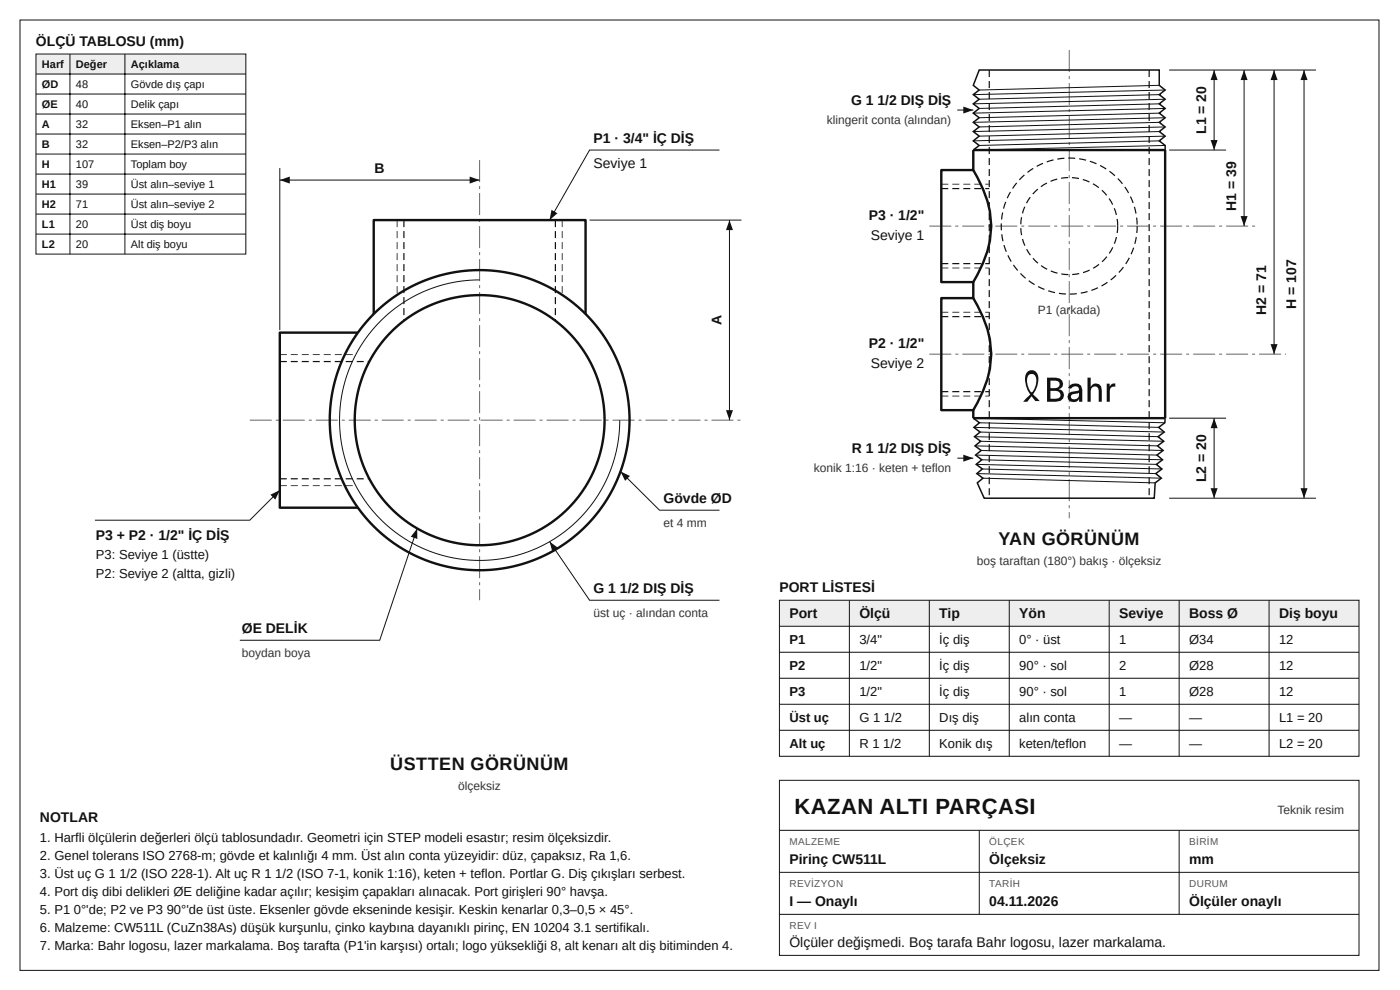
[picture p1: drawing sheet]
<svg xmlns="http://www.w3.org/2000/svg" width="420mm" height="297mm" viewBox="0 0 420 297" stroke-linecap="round" stroke-linejoin="round" font-family="sans-serif">
<path d="M6 6h407.9v285.1h-407.9z" fill="none" stroke="#111" stroke-width=".3"/>
<g fill="#555">
<path d="M75 125.9h6.6v.3h-6.6zM82.8 125.9h.9v.3h-.9zM84.9 125.9h6.6v.3h-6.6zM92.7 125.9h.9v.3h-.9zM94.8 125.9h6.6v.3h-6.6zM102.6 125.9h.9v.3h-.9zM104.7 125.9h6.6v.3h-6.6zM112.5 125.9h.9v.3h-.9zM114.6 125.9h6.6v.3h-6.6zM122.4 125.9h.9v.3h-.9zM124.5 125.9h6.6v.3h-6.6zM132.3 125.9h.9v.3h-.9zM134.4 125.9h6.6v.3h-6.6zM142.2 125.9h.9v.3h-.9zM144.3 125.9h6.6v.3h-6.6zM152.1 125.9h.9v.3h-.9zM154.2 125.9h6.6v.3h-6.6zM162 125.9h.9v.3h-.9zM164.1 125.9h6.6v.3h-6.6zM171.9 125.9h.9v.3h-.9zM174 125.9h6.6v.3h-6.6zM181.8 125.9h.9v.3h-.9zM183.9 125.9h6.6v.3h-6.6zM191.7 125.9h.9v.3h-.9zM193.8 125.9h6.5v.3h-6.5zM201.5 125.9h.9v.3h-.9zM203.6 125.9h6.6v.3h-6.6zM211.4 125.9h.9v.3h-.9zM213.5 125.9h6.6v.3h-6.6zM221.3 125.9h.9v.3h-.9z"/>
<path d="M143.8 48h.3v6.6h-.3zM143.8 55.8h.3v.9h-.3zM143.8 57.9h.3v6.6h-.3zM143.8 65.7h.3v.9h-.3zM143.8 67.8h.3v6.6h-.3zM143.8 75.6h.3v.9h-.3zM143.8 77.7h.3v6.6h-.3zM143.8 85.5h.3v.9h-.3zM143.8 87.6h.3v6.6h-.3zM143.8 95.4h.3v.9h-.3zM143.8 97.5h.3v6.6h-.3zM143.8 105.3h.3v.9h-.3zM143.8 107.4h.3v6.6h-.3zM143.8 115.2h.3v.9h-.3zM143.8 117.4h.3v6.6h-.3zM143.8 125.2h.3v.9h-.3zM143.8 127.3h.3v6.6h-.3zM143.8 135.1h.3v.9h-.3zM143.8 137.2h.3v6.6h-.3zM143.8 145h.3v.9h-.3zM143.8 147.1h.3v6.6h-.3zM143.8 154.9h.3v.9h-.3zM143.8 157h.3v6.6h-.3zM143.8 164.8h.3v.9h-.3zM143.8 166.9h.3v6.6h-.3zM143.8 174.7h.3v.9h-.3zM143.8 176.8h.3v3.3h-.3z"/>
</g>
<g fill="none" stroke="#111" stroke-width=".72" stroke-linecap="butt">
<path d="M112.2 94.2v-28.2h63.6v28.2"/>
<circle cx="143.9" cy="126.1" r="45"/>
<circle cx="144" cy="126.1" r="37.5"/>
</g>
<path d="M144 84l-6.2 .4-6 1.4-5.8 2.2-5.4 3.1-4.9 3.8-4.2 4.5-3.6 5-2.8 5.6-1.9 5.8-1.1 6.1-.1 6.2 .7 6.2 1.7 5.9 2.5 5.7 3.3 5.2 4 4.7 4.7 4.1 5.2 3.3 5.7 2.5 6 1.6 6.1 .8 6.2-.2 6.1-1 5.9-2 5.5-2.8 5-3.5 4.5-4.3 3.8-4.9 3.1-5.4 2.2-5.7 1.4-6.1 .4-6.1" fill="none" stroke="#111" stroke-width=".3"/>
<g fill="#111">
<path d="M121 66h.4v2.1h-.4zM121 69.3h.4v2.1h-.4zM121 72.6h.4v2.1h-.4zM121 75.9h.4v2.1h-.4zM121 79.2h.4v2.1h-.4zM121 82.5h.4v2.1h-.4zM121 85.8h.4v2.1h-.4zM121 89.1h.4v2.1h-.4zM121 92.4h.4v2.1h-.4zM121 95.7h.4v.5h-.4zM166.5 66h.4v2.1h-.4zM166.5 69.3h.4v2.1h-.4zM166.5 72.6h.4v2.1h-.4zM166.5 75.9h.4v2.1h-.4zM166.5 79.2h.4v2.1h-.4zM166.5 82.5h.4v2.1h-.4zM166.5 85.8h.4v2.1h-.4zM166.5 89.1h.4v2.1h-.4zM166.5 92.4h.4v2.1h-.4zM166.5 95.7h.4v.5h-.4z"/>
<path d="M119.1 66h.2v2.1h-.2zM119.1 69.3h.2v2.1h-.2zM119.1 72.6h.2v2.1h-.2zM119.1 75.9h.2v2.1h-.2zM119.1 79.2h.2v2.1h-.2zM119.1 82.5h.2v2.1h-.2zM119.1 85.8h.2v2.1h-.2zM168.6 66h.3v2.1h-.3zM168.6 69.3h.3v2.1h-.3zM168.6 72.6h.3v2.1h-.3zM168.6 75.9h.3v2.1h-.3zM168.6 79.2h.3v2.1h-.3zM168.6 82.5h.3v2.1h-.3zM168.6 85.8h.3v2.1h-.3z"/>
</g>
<path d="M107.4 99.8h-23.4v52.5h23.4" fill="none" stroke="#111" stroke-width=".72" stroke-linecap="butt"/>
<g fill="#111">
<path d="M84 108.3h2.1v.3h-2.1zM87.3 108.3h2.1v.3h-2.1zM90.6 108.3h2.1v.3h-2.1zM93.9 108.3h2.1v.3h-2.1zM97.2 108.3h2.1v.3h-2.1zM100.5 108.3h2.1v.3h-2.1zM103.8 108.3h2.1v.3h-2.1zM107.1 108.3h2.1v.3h-2.1zM110.4 108.3h.5v.3h-.5zM84 143.5h2.1v.3h-2.1zM87.3 143.5h2.1v.3h-2.1zM90.6 143.5h2.1v.3h-2.1zM93.9 143.5h2.1v.3h-2.1zM97.2 143.5h2.1v.3h-2.1zM100.5 143.5h2.1v.3h-2.1zM103.8 143.5h2.1v.3h-2.1zM107.1 143.5h2.1v.3h-2.1zM110.4 143.5h.5v.3h-.5z"/>
<path d="M84 106.3h2.1v.2h-2.1zM87.3 106.3h2.1v.2h-2.1zM90.6 106.3h2.1v.2h-2.1zM93.9 106.3h2.1v.2h-2.1zM97.2 106.3h2.1v.2h-2.1zM100.5 106.3h2.1v.2h-2.1zM103.8 106.3h2.1v.2h-2.1zM84 145.6h2.1v.2h-2.1zM87.3 145.6h2.1v.2h-2.1zM90.6 145.6h2.1v.2h-2.1zM93.9 145.6h2.1v.2h-2.1zM97.2 145.6h2.1v.2h-2.1zM100.5 145.6h2.1v.2h-2.1zM103.8 145.6h2.1v.2h-2.1z"/>
</g>
<path d="M186.3 141.5l11.6 11.6h18" fill="none" stroke="#111" stroke-width=".3"/>
<path d="M186.3 141.5l2.8 1.3-1.5 1.5z" fill="#111"/>
<path d="M165 162.5l12 17.6h38.9" fill="none" stroke="#111" stroke-width=".3"/>
<path d="M165 162.5l2.5 1.9-1.7 1.2z" fill="#111"/>
<path d="M125.2 158.6l-11.2 33.5h-42" fill="none" stroke="#111" stroke-width=".3"/>
<path d="M125.2 158.6l.1 3.1-2-.6z" fill="#111"/>
<path d="M177 66h45.5M218.9 66v60.1" fill="none" stroke="#111" stroke-width=".3"/>
<g fill="#111">
<path d="M218.9 66l1.1 3h-2.1z"/>
<path d="M217.9 123.1h2.1l-1.1 3z"/>
</g>
<path d="M84 50.4v48.6M84 54h60" fill="none" stroke="#111" stroke-width=".3"/>
<g fill="#111">
<path d="M84 54l3-1v2.1z"/>
<path d="M141 53l3 1-3 1.1z"/>
</g>
<path d="M215.9 45h-38.9l-12 21" fill="none" stroke="#111" stroke-width=".3"/>
<path d="M165.5 62.9l1.9 1-2.4 2.1z" fill="#111"/>
<path d="M84 147.1l-9 9h-46.5" fill="none" stroke="#111" stroke-width=".3"/>
<path d="M81.1 148.4l2.9-1.3-1.4 2.8z" fill="#111"/>
<path d="M10.8 16.2h63v6h-63z" fill="#eee"/>
<path d="M10.8 16.2h63v60h-63zM21 16.2v60M37.5 16.2v60M10.8 22.2h63M10.8 28.2h63M10.8 34.2h63M10.8 40.2h63M10.8 46.2h63M10.8 52.2h63M10.8 58.2h63M10.8 64.2h63M10.8 70.2h63" fill="none" stroke="#111" stroke-width=".3"/>
<g fill="#555">
<path d="M320.8 15h.3v6.6h-.3zM320.8 22.8h.3v.9h-.3zM320.8 24.9h.3v6.6h-.3zM320.8 32.7h.3v.9h-.3zM320.8 34.8h.3v6.6h-.3zM320.8 42.6h.3v.9h-.3zM320.8 44.7h.3v6.6h-.3zM320.8 52.5h.3v.9h-.3zM320.8 54.6h.3v6.6h-.3zM320.8 62.4h.3v.9h-.3zM320.8 64.5h.3v6.6h-.3zM320.8 72.3h.3v.9h-.3zM320.8 74.4h.3v6.6h-.3zM320.8 82.2h.3v.9h-.3zM320.8 84.3h.3v6.6h-.3zM320.8 92.1h.3v.9h-.3zM320.8 94.2h.3v6.6h-.3zM320.8 102h.3v.9h-.3zM320.8 104.1h.3v6.6h-.3zM320.8 111.9h.3v.9h-.3zM320.8 114h.3v6.7h-.3zM320.8 121.9h.3v.9h-.3zM320.8 124h.3v6.6h-.3zM320.8 131.8h.3v.9h-.3zM320.8 133.9h.3v6.6h-.3zM320.8 141.7h.3v.9h-.3zM320.8 143.8h.3v6.6h-.3zM320.8 151.6h.3v.9h-.3zM320.8 153.7h.3v1.8h-.3z"/>
<path d="M278.9 67.7h6.6v.3h-6.6zM286.7 67.7h.9v.3h-.9zM288.8 67.7h6.6v.3h-6.6zM296.6 67.7h.9v.3h-.9zM298.7 67.7h6.6v.3h-6.6zM306.5 67.7h.9v.3h-.9zM308.6 67.7h6.6v.3h-6.6zM316.4 67.7h.9v.3h-.9zM318.5 67.7h6.6v.3h-6.6zM326.3 67.7h.9v.3h-.9zM328.4 67.7h6.6v.3h-6.6zM336.2 67.7h.9v.3h-.9zM338.3 67.7h6.6v.3h-6.6zM346.1 67.7h.9v.3h-.9zM348.2 67.7h6.6v.3h-6.6zM356 67.7h.9v.3h-.9zM358.1 67.7h6.6v.3h-6.6zM365.9 67.7h.9v.3h-.9zM368 67.7h6.6v.3h-6.6zM375.8 67.7h.9v.3h-.9z"/>
<path d="M278.9 106.1h6.6v.3h-6.6zM286.7 106.1h.9v.3h-.9zM288.8 106.1h6.6v.3h-6.6zM296.6 106.1h.9v.3h-.9zM298.7 106.1h6.6v.3h-6.6zM306.5 106.1h.9v.3h-.9zM308.6 106.1h6.6v.3h-6.6zM316.4 106.1h.9v.3h-.9zM318.5 106.1h6.6v.3h-6.6zM326.3 106.1h.9v.3h-.9zM328.4 106.1h6.6v.3h-6.6zM336.2 106.1h.9v.3h-.9zM338.3 106.1h6.6v.3h-6.6zM346.1 106.1h.9v.3h-.9zM348.2 106.1h6.6v.3h-6.6zM356 106.1h.9v.3h-.9zM358.1 106.1h6.6v.3h-6.6zM365.9 106.1h.9v.3h-.9zM368 106.1h6.6v.3h-6.6zM375.8 106.1h.9v.3h-.9zM377.9 106.1h6.6v.3h-6.6zM385.7 106.1h.3v.3h-.3z"/>
</g>
<path d="M282.5 51h9.6v-6h57.6v80.5h-57.6v-2.4h-9.6v-33.7h9.6v-4.8h-9.6zM292.1 51a35.5 35.5 0 0 1 5.4 16.8 35.5 35.5 0 0 1-5.4 16.8M292.1 89.4a35.5 35.5 0 0 1 5.4 16.8 35.5 35.5 0 0 1-5.4 16.9" fill="none" stroke="#111" stroke-width=".72" stroke-linecap="butt"/>
<path d="M292.1 45l1.8-1.4-1.8-1.3 1.8-1.5-1.8-1.3 1.8-1.4-1.8-1.4 1.8-1.4-1.8-1.4 1.8-1.4-1.8-1.3 1.8-1.4-1.8-1.4 1.8-1.4-1.8-1.4 1.8-4.6h54v4.6l1.8 1.4-1.8 1.4 1.8 1.4-1.8 1.4 1.8 1.3-1.8 1.4 1.8 1.4-1.8 1.4 1.8 1.4-1.8 1.4 1.8 1.3-1.8 1.5 1.8 1.3v1.4M292.1 125.5l1.9 1.3-1.7 1.4 1.9 1.4-1.7 1.4 1.8 1.4-1.7 1.4 1.9 1.3-1.7 1.4 1.9 1.4-1.7 1.4 1.9 1.4-1.7 1.4 1.8 1.4-1.7 1.4 2.1 4.6h51l.3-4.6 1.9-1.4-1.7-1.4 1.9-1.4-1.7-1.4 1.8-1.4-1.6-1.4 1.8-1.4-1.7-1.3 1.9-1.4-1.7-1.4 1.8-1.4-1.6-1.4 1.8-1.4 .1-1.3" fill="none" stroke="#111" stroke-width=".45"/>
<g fill="none" stroke="#111" stroke-width=".3">
<path d="M347.9 39.5l-54 1.3M347.9 36.7l-54 1.4M347.9 33.9l-54 1.4M347.9 31.2l-54 1.3M347.9 28.4l-54 1.4M347.9 25.6l-54 1.4M349.7 38.1l-57.6 1.4M349.7 35.3l-57.6 1.4M349.7 32.5l-57.6 1.4M349.7 29.8l-57.6 1.4M349.7 27l-57.6 1.4M347.9 42.3l-54 1.3"/>
<path d="M349.7 43.6l-57.6 1.4M349.7 40.8l-57.6 1.5M292.1 125.5l57.5 1.3M292.3 128.2l57.1 1.4M292.5 131l56.8 1.4M292.6 133.8l56.5 1.3M292.8 136.5l56.1 1.4M293 139.3l55.8 1.4M294 126.8l53.8 1.4M294.2 129.6l53.4 1.4M294.3 132.4l53.1 1.4M294.5 135.1l52.8 1.4"/>
<path d="M294.7 137.9l52.4 1.4M293.2 142.1l55.4 1.4M294.9 140.7l52 1.4M295 143.5l51.7 1.4"/>
</g>
<g fill="#111">
<path d="M296.7 21h.4v2.1h-.4zM296.7 24.3h.4v2.1h-.4zM296.7 27.6h.4v2.1h-.4zM296.7 30.9h.4v2.1h-.4zM296.7 34.2h.4v2.1h-.4zM296.7 37.5h.4v2.1h-.4zM296.7 40.8h.4v2.1h-.4zM296.7 44.1h.4v2.1h-.4zM296.7 47.4h.4v2.1h-.4zM296.7 50.7h.4v2.1h-.4zM296.7 54h.4v2.1h-.4zM296.7 57.3h.4v2.1h-.4zM296.7 60.6h.4v2.1h-.4zM296.7 63.9h.4v2.1h-.4zM296.7 67.2h.4v2.1h-.4zM296.7 70.5h.4v2.1h-.4zM296.7 73.8h.4v2.1h-.4zM296.7 77.1h.4v2.1h-.4zM296.7 80.4h.4v2.1h-.4zM296.7 83.7h.4v2.1h-.4zM296.7 87h.4v2.1h-.4zM296.7 90.3h.4v2.1h-.4zM296.7 93.6h.4v2.1h-.4zM296.7 96.9h.4v2.1h-.4zM296.7 100.2h.4v2.1h-.4zM296.7 103.5h.4v2.1h-.4zM296.7 106.8h.4v2.1h-.4zM296.7 110.1h.4v2.1h-.4zM296.7 113.4h.4v2.1h-.4zM296.7 116.8h.4v2.1h-.4zM296.7 120.1h.4v2.1h-.4zM296.7 123.4h.4v2.1h-.4zM296.7 126.7h.4v2.1h-.4zM296.7 130h.4v2.1h-.4zM296.7 133.3h.4v2.1h-.4zM296.7 136.6h.4v2.1h-.4zM296.7 139.9h.4v2.1h-.4zM296.7 143.2h.4v2.1h-.4zM296.7 146.5h.4v2.1h-.4zM344.7 21h.4v2.1h-.4zM344.7 24.3h.4v2.1h-.4zM344.7 27.6h.4v2.1h-.4zM344.7 30.9h.4v2.1h-.4zM344.7 34.2h.4v2.1h-.4zM344.7 37.5h.4v2.1h-.4zM344.7 40.8h.4v2.1h-.4zM344.7 44.1h.4v2.1h-.4zM344.7 47.4h.4v2.1h-.4zM344.7 50.7h.4v2.1h-.4zM344.7 54h.4v2.1h-.4zM344.7 57.3h.4v2.1h-.4zM344.7 60.6h.4v2.1h-.4zM344.7 63.9h.4v2.1h-.4zM344.7 67.2h.4v2.1h-.4zM344.7 70.5h.4v2.1h-.4zM344.7 73.8h.4v2.1h-.4zM344.7 77.1h.4v2.1h-.4zM344.7 80.4h.4v2.1h-.4zM344.7 83.7h.4v2.1h-.4zM344.7 87h.4v2.1h-.4zM344.7 90.3h.4v2.1h-.4zM344.7 93.6h.4v2.1h-.4zM344.7 96.9h.4v2.1h-.4zM344.7 100.2h.4v2.1h-.4zM344.7 103.5h.4v2.1h-.4zM344.7 106.8h.4v2.1h-.4zM344.7 110.1h.4v2.1h-.4zM344.7 113.4h.4v2.1h-.4zM344.7 116.8h.4v2.1h-.4zM344.7 120.1h.4v2.1h-.4zM344.7 123.4h.4v2.1h-.4zM344.7 126.7h.4v2.1h-.4zM344.7 130h.4v2.1h-.4zM344.7 133.3h.4v2.1h-.4zM344.7 136.6h.4v2.1h-.4zM344.7 139.9h.4v2.1h-.4zM344.7 143.2h.4v2.1h-.4zM344.7 146.5h.4v2.1h-.4z"/>
<path d="M282.5 56.4h2.1v.4h-2.1zM285.8 56.4h2.1v.4h-2.1zM289.1 56.4h2.1v.4h-2.1zM292.4 56.4h2.1v.4h-2.1zM295.7 56.4h1.2v.4h-1.2zM282.5 78.9h2.1v.4h-2.1zM285.8 78.9h2.1v.4h-2.1zM289.1 78.9h2.1v.4h-2.1zM292.4 78.9h2.1v.4h-2.1zM295.7 78.9h1.2v.4h-1.2zM282.5 94.8h2.1v.4h-2.1zM285.8 94.8h2.1v.4h-2.1zM289.1 94.8h2.1v.4h-2.1zM292.4 94.8h2.1v.4h-2.1zM295.7 94.8h1.2v.4h-1.2zM282.5 117.3h2.1v.4h-2.1zM285.8 117.3h2.1v.4h-2.1zM289.1 117.3h2.1v.4h-2.1zM292.4 117.3h2.1v.4h-2.1zM295.7 117.3h1.2v.4h-1.2z"/>
<path d="M282.5 55.1h2.1v.3h-2.1zM285.8 55.1h2.1v.3h-2.1zM289.1 55.1h2.1v.3h-2.1zM292.4 55.1h2.1v.3h-2.1zM295.7 55.1h1.2v.3h-1.2zM282.5 80.3h2.1v.2h-2.1zM285.8 80.3h2.1v.2h-2.1zM289.1 80.3h2.1v.2h-2.1zM292.4 80.3h2.1v.2h-2.1zM295.7 80.3h1.2v.2h-1.2zM282.5 93.6h2.1v.2h-2.1zM285.8 93.6h2.1v.2h-2.1zM289.1 93.6h2.1v.2h-2.1zM292.4 93.6h2.1v.2h-2.1zM295.7 93.6h1.2v.2h-1.2zM282.5 118.7h2.1v.2h-2.1zM285.8 118.7h2.1v.2h-2.1zM289.1 118.7h2.1v.2h-2.1zM292.4 118.7h2.1v.2h-2.1zM295.7 118.7h1.2v.2h-1.2z"/>
<path d="M340.9 71.1h.3l-.4 2.1-.4-.1zM340.1 74.3l.3 .1-.7 1.9-.4-.1zM338.8 77.3l.3 .1-1.1 1.9-.3-.2zM337 80l.3 .3-1.3 1.6-.3-.3zM333.3 83.8l1.6-1.3 .2 .2-1.6 1.4zM330.5 85.6l1.8-1.1 .2 .3-1.8 1.1zM327.5 86.9l2-.7 .1 .3-2 .8zM324.4 87.8l2-.5 .1 .4-2.1 .4zM321.1 88.1l2.1-.2v.4l-2.1 .1zM317.9 87.8l2 .2v.4l-2.1-.2zM314.7 87.1l2 .5-.1 .4-2-.6zM311.7 85.8l1.8 .9-.1 .3-1.9-.9zM308.9 84.1l1.7 1.1-.2 .3-1.7-1.1zM306.1 82.2l.3-.3 1.5 1.4-.2 .3zM304 79.6l.3-.2 1.3 1.6-.3 .3zM302.4 76.7l.3-.2 1 1.9-.3 .2zM301.2 73.6l.3-.1 .7 2-.3 .1zM300.5 70.3h.4l.3 2-.3 .1zM300.4 67h.3v2.1h-.3zM300.8 63.7l.3 .1-.3 2.1-.4-.1zM301.7 60.5l.3 .1-.6 2-.4-.1zM303.1 57.5l.3 .2-.9 1.8-.3-.1zM305 54.8l.3 .2-1.2 1.7-.3-.2zM306.4 53.2l.9-.8 .3 .2-1.5 1.5-.3-.3zM308.3 51.6l1.7-1.2 .2 .3-1.7 1.2zM311.1 49.8l1.9-1 .1 .4-1.9 .9zM314.1 48.4l2.1-.6v.3l-2 .6zM317.3 47.6l2.2-.3v.4l-2.1 .2zM320.6 47.2l2.1 .1v.4l-2-.1zM323.9 47.5l2.1 .4-.1 .3-2-.4zM327.2 48.2l2 .8-.2 .3-1.9-.7zM330.3 49.5l1.8 1.1-.2 .3-1.8-1.1zM333.1 51.2l1.7 1.4-.3 .3-1.6-1.4zM335.4 53.7l.2-.3 1.4 1.6-.2 .3zM337.5 56.2l.3-.2 1.1 1.8-.3 .2zM339.1 59l.4-.1 .8 1.9-.4 .2zM340.3 62.1l.4-.1 .4 2-.3 .1zM341 65.3h.3l.2 2.1h-.4zM341.1 67.8h.4l-.1 2.1h-.4z"/>
<path d="M334.9 71.1h.4l-.7 2.1-.3-.2zM333.8 74.1l.4 .2-1.1 1.8-.3-.2zM332.1 76.9l.3 .2-1.5 1.6-.2-.3zM328 80.3l1.7-1.1 .3 .3-1.8 1.1zM325 81.6l2-.7 .1 .3-2 .8zM321.8 82.2l2.1-.3v.4l-2.1 .2zM318.6 82l2 .2v.4l-2.1-.2zM315.4 81.1l2 .7-.1 .3-2-.6zM312.6 79.5l1.8 1.1-.2 .3-1.8-1.1zM309.9 77.6l.3-.2 1.5 1.4-.3 .3zM308 74.9l.3-.2 1.1 1.7-.3 .3zM306.7 71.8l.4-.1 .7 1.9-.4 .2zM306.2 68.5l.4-.1 .2 2.1-.3 .1zM306.4 65.1l.4 .1-.2 2.1h-.4zM307.4 62l.3 .1-.6 2-.4-.1zM309.1 59.1l.3 .2-1.1 1.7-.4-.1zM310.4 57.5l1-.9 .2 .3-1.5 1.4-.3-.2zM312.3 55.9l1.8-1.2 .2 .4-1.8 1.1zM315.2 54.2l2.1-.6 .1 .3-2 .7zM318.4 53.3l2.2-.2v.4l-2.1 .2zM321.8 53.1l2.1 .3-.1 .3-2.1-.2zM325 53.7l2 .7-.1 .4-2-.8zM328.1 55l1.8 1.2-.2 .2-1.7-1.1zM330.8 56.9l1.5 1.6-.3 .2-1.4-1.5zM332.7 59.7l.3-.2 1.1 1.8-.3 .2zM334.3 62.5l.3-.1 .7 2.1h-.4zM335.1 65.7l.4-.1 .1 2.2h-.3zM335.3 67.8h.3l-.1 2.1h-.4z"/>
</g>
<g fill="#111">
<path d="M308.5 111.5a2.02 2.02 0 0 1 2.2-.2 2.02 2.02 0 0 1 1 2.1 7.9 7.9 0 0 1-1.6 4.9l2 2h-1.3l-1.2-1.4-1.2 1.6h-1.3l2.1-2.1a6.5 6.5 0 0 1-1.1-6.5zM308.8 112.5a4.1 4.1 0 0 0 .8 5.2 4.4 4.4 0 0 0 .9-5.2 1.35 1.35 0 0 0-1.7 0z" fill-rule="evenodd"/>
<path d="M314.3 113.3v7.2h2.6l1.4-.2a1.88 1.88 0 0 0 1.1-2 1.88 1.88 0 0 0-1.5-1.6l.6-.3a1.71 1.71 0 0 0-.4-2.8l-1.3-.3zM315.3 117.3l2.3 .1 .6 .5 .1 .7-.1 .5-.5 .4-2.4 .1zM315.3 114.2h1.5l.7 .1 .4 .4a1.17 1.17 0 0 1-1.2 1.7h-1.4zM321.1 115.6l-.5 .8 .9 .2a1.24 1.24 0 0 1 1.3-.7 1.24 1.24 0 0 1 1.1 1l-.2 .3-2.2 .4-.8 .4-.3 1a1.92 1.92 0 0 0 1.5 1.6 1.92 1.92 0 0 0 2-.8v.7h.9v-3.6l-.3-1.2a2.65 2.65 0 0 0-3.4-.1zM321.5 118.6l2.4-.7a1.46 1.46 0 0 1-.6 1.7 1.46 1.46 0 0 1-1.8-.1zM326.4 113.3v7.2h1l.1-4a1.18 1.18 0 0 1 2.1 0l.2 4h.9v-3.4l-.2-1.2a1.75 1.75 0 0 0-1.6-.9 1.75 1.75 0 0 0-1.5 1.1v-2.8zM332.2 115.1v5.4h.9v-3.3a1.2 1.2 0 0 1 1.6-1.2v-1a1.41 1.41 0 0 0-1.6 1v-.9z" fill-rule="evenodd"/>
</g>
<path d="M350.9 21h44.1M364.4 21v24M350.9 45h17.1M350.9 125.5h17.1M350.9 149.5h44.1" fill="none" stroke="#111" stroke-width=".3"/>
<g fill="#111">
<path d="M364.4 21l1.1 3h-2.1z"/>
<path d="M363.4 42h2.1l-1.1 3z"/>
</g>
<path d="M364.4 125.5v24" fill="none" stroke="#111" stroke-width=".3"/>
<g fill="#111">
<path d="M364.4 125.5l1.1 3h-2.1z"/>
<path d="M363.4 146.5h2.1l-1.1 3z"/>
</g>
<path d="M373.4 21v46.8" fill="none" stroke="#111" stroke-width=".3"/>
<g fill="#111">
<path d="M373.4 21l1.1 3h-2.1z"/>
<path d="M372.4 64.8h2.1l-1.1 3z"/>
</g>
<path d="M382.4 21v85.2" fill="none" stroke="#111" stroke-width=".3"/>
<g fill="#111">
<path d="M382.4 21l1.1 3h-2.1z"/>
<path d="M381.4 103.2h2.1l-1.1 3z"/>
</g>
<path d="M391.4 21v128.5" fill="none" stroke="#111" stroke-width=".3"/>
<g fill="#111">
<path d="M391.4 21l1.1 3h-2.1z"/>
<path d="M390.4 146.5h2.1l-1.1 3z"/>
</g>
<path d="M287.3 33h4.8" fill="none" stroke="#111" stroke-width=".3"/>
<path d="M289.1 32l3 1-3 1.1z" fill="#111"/>
<path d="M287.3 137.5h4.8" fill="none" stroke="#111" stroke-width=".3"/>
<path d="M289.1 136.4l3 1.1-3 1z" fill="#111"/>
<path d="M233.9 180.1h174v7.8h-174z" fill="#eee"/>
<g fill="none" stroke="#111" stroke-width=".3">
<path d="M233.9 180.1h174v46.8h-174zM233.9 187.9h174M233.9 195.7h174M254.9 180.1v46.8M278.9 180.1v46.8M302.9 180.1v46.8M332.9 180.1v46.8M353.9 180.1v46.8M380.9 180.1v46.8M233.9 203.5h174M233.9 211.3h174M233.9 219.1h174"/>
<path d="M233.9 234.1h174v52.5h-174zM233.9 249.1h174M293.9 249.1v25.2M353.9 249.1v25.2M233.9 261.7h174M233.9 274.3h174"/>
</g>
<text font-size="6.6" fill="#111" x="238.4" y="244.3">KAZAN ALTI PARÇASI</text>
<g font-size="5.4" fill="#111">
<text x="299.7" y="163.6">YAN GÖRÜNÜM</text>
<text x="117.1" y="231.1">ÜSTTEN GÖRÜNÜM</text>
</g>
<g font-size="4.2" fill="#111">
<text x="10.8" y="13.8">ÖLÇÜ TABLOSU (mm)</text>
<text x="255.5" y="31.5">G 1</text>
<text x="263.4" y="31.5">1/2 DIŞ DİŞ</text>
<text x="362" y="40.2" transform="rotate(-90 362 40.2)">L1 = 20</text>
<text x="178.2" y="42.9">P1 · 3/4&quot; İÇ DİŞ</text>
<text x="112.5" y="51.9">B</text>
<text x="178.2" y="50.4">Seviye 1</text>
<text x="371" y="63.2" transform="rotate(-90 371 63.2)">H1 = 39</text>
<text x="260.7" y="66">P3 · 1/2&quot;</text>
<text x="261.3" y="72">Seviye 1</text>
<text x="380" y="94.4" transform="rotate(-90 380 94.4)">H2 = 71</text>
<text x="389" y="92.6" transform="rotate(-90 389 92.6)">H = 107</text>
<text x="216.5" y="97.6" transform="rotate(-90 216.5 97.6)">A</text>
<text x="260.7" y="104.4">P2 · 1/2&quot;</text>
<text x="261.3" y="110.4">Seviye 2</text>
<text x="255.7" y="136">R 1</text>
<text x="263.4" y="136">1/2 DIŞ DİŞ</text>
<text x="362" y="144.6" transform="rotate(-90 362 144.6)">L2 = 20</text>
<text x="199.1" y="151">Gövde ØD</text>
<text x="28.8" y="162.1">P3 + P2 · 1/2&quot; İÇ DİŞ</text>
<text x="178.2" y="178">G 1</text>
<text x="186.1" y="178">1/2 DIŞ DİŞ</text>
<text x="233.9" y="177.7">PORT LİSTESİ</text>
<text x="236.9" y="185.5">Port</text>
<text x="257.9" y="185.5">Ölçü</text>
<text x="281.9" y="185.5">Tip</text>
<text x="305.9" y="185.5">Yön</text>
<text x="335.9" y="185.5">Seviye</text>
<text x="356.9" y="185.5">Boss Ø</text>
<text x="383.9" y="185.5">Diş boyu</text>
<text x="72.6" y="190">ØE DELİK</text>
<text x="12" y="246.7">NOTLAR</text>
<text x="236.9" y="259.3">Pirinç CW511L</text>
<text x="296.9" y="259.3">Ölçeksiz</text>
<text x="356.9" y="259.3">mm</text>
<text x="236.9" y="271.9">I — Onaylı</text>
<text x="296.9" y="271.9">04.11.2026</text>
<text x="356.9" y="271.9">Ölçüler onaylı</text>
<text x="236.9" y="284.2">Ölçüler değişmedi. Boş tarafa Bahr logosu, lazer markalama.</text>
</g>
<g font-size="3.9" fill="#111">
<text x="28.8" y="167.8">P3: Seviye 1 (üstte)</text>
<text x="28.8" y="173.5">P2: Seviye 2 (altta, gizli)</text>
<text x="236.9" y="193.3">P1</text>
<text x="257.9" y="193.3">3/4&quot;</text>
<text x="281.9" y="193.3">İç diş</text>
<text x="305.9" y="193.3">0° · üst</text>
<text x="335.9" y="193.3">1</text>
<text x="356.9" y="193.3">Ø34</text>
<text x="383.9" y="193.3">12</text>
<text x="236.9" y="201.1">P2</text>
<text x="257.9" y="201.1">1/2&quot;</text>
<text x="281.9" y="201.1">İç diş</text>
<text x="305.9" y="201.1">90° · sol</text>
<text x="335.9" y="201.1">2</text>
<text x="356.9" y="201.1">Ø28</text>
<text x="383.9" y="201.1">12</text>
<text x="236.9" y="208.9">P3</text>
<text x="257.9" y="208.9">1/2&quot;</text>
<text x="281.9" y="208.9">İç diş</text>
<text x="305.9" y="208.9">90° · sol</text>
<text x="335.9" y="208.9">1</text>
<text x="356.9" y="208.9">Ø28</text>
<text x="383.9" y="208.9">12</text>
<text x="236.9" y="216.7">Üst uç</text>
<text x="257.9" y="216.7">G 1</text>
<text x="265.3" y="216.7">1/2</text>
<text x="281.9" y="216.7">Dış diş</text>
<text x="305.9" y="216.7">alın conta</text>
<text x="335.9" y="216.7">—</text>
<text x="356.9" y="216.7">—</text>
<text x="383.9" y="216.7">L1 = 20</text>
<text x="236.9" y="224.5">Alt uç</text>
<text x="257.9" y="224.5">R 1</text>
<text x="265.1" y="224.5">1/2</text>
<text x="281.9" y="224.5">Konik dış</text>
<text x="305.9" y="224.5">keten/teflon</text>
<text x="335.9" y="224.5">—</text>
<text x="356.9" y="224.5">—</text>
<text x="383.9" y="224.5">L2 = 20</text>
<text x="12" y="252.7">1. Harfli ölçülerin değerleri ölçü tablosundadır. Geometri için STEP modeli esastır; resim ölçeksizdir.</text>
<text x="12" y="258.1">2. Genel tolerans ISO 2768-m; gövde et kalınlığı 4 mm. Üst alın conta yüzeyidir: düz, çapaksız, Ra 1,6.</text>
<text x="12" y="263.5">3. Üst uç G 1</text>
<text x="35.8" y="263.5">1/2 (ISO 228-1). Alt uç R 1</text>
<text x="82.6" y="263.5">1/2 (ISO 7-1, konik 1:16), keten + teflon. Portlar G. Diş çıkışları serbest.</text>
<text x="12" y="268.9">4. Port diş dibi delikleri ØE deliğine kadar açılır; kesişim çapakları alınacak. Port girişleri 90° havşa.</text>
<text x="12" y="274.3">5. P1</text>
<text x="22.2" y="274.3">0°'de; P2 ve P3</text>
<text x="50" y="274.3">90°'de üst üste. Eksenler gövde ekseninde kesişir. Keskin kenarlar 0,3–0,5 × 45°.</text>
<text x="12" y="279.7">6. Malzeme: CW511L (CuZn38As) düşük kurşunlu, çinko kaybına dayanıklı pirinç, EN 10204</text>
<text x="172.1" y="279.7">3.1 sertifikalı.</text>
<text x="12" y="285.1">7. Marka: Bahr logosu, lazer markalama. Boş tarafta (P1'in karşısı) ortalı; logo yüksekliği 8, alt kenarı alt diş bitiminden 4.</text>
</g>
<g font-size="3.6" fill="#333">
<text x="248.1" y="37.2">klingerit conta (alından)</text>
<text x="311.5" y="94.2">P1 (arkada)</text>
<text x="244.2" y="141.7">konik 1:16 · keten + teflon</text>
<text x="199.1" y="158.2">et 4 mm</text>
<text x="293.2" y="169.6">boş taraftan (180°) bakış · ölçeksiz</text>
<text x="178.2" y="185.2">üst uç · alından conta</text>
<text x="72.6" y="197.2">boydan boya</text>
<text x="137.6" y="237.1">ölçeksiz</text>
<text x="383.4" y="244.3">Teknik resim</text>
</g>
<g font-size="3.3" fill="#111">
<text x="12.6" y="20.4">Harf</text>
<text x="22.8" y="20.4">Değer</text>
<text x="39.3" y="20.4">Açıklama</text>
<text x="12.6" y="26.4">ØD</text>
<text x="22.8" y="26.4">48</text>
<text x="39.3" y="26.4">Gövde dış çapı</text>
<text x="12.6" y="32.4">ØE</text>
<text x="22.8" y="32.4">40</text>
<text x="39.3" y="32.4">Delik çapı</text>
<text x="12.6" y="38.4">A</text>
<text x="22.8" y="38.4">32</text>
<text x="39.3" y="38.4">Eksen–P1 alın</text>
<text x="12.6" y="44.4">B</text>
<text x="22.8" y="44.4">32</text>
<text x="39.3" y="44.4">Eksen–P2/P3 alın</text>
<text x="12.6" y="50.4">H</text>
<text x="22.8" y="50.4">107</text>
<text x="39.3" y="50.4">Toplam boy</text>
<text x="12.6" y="56.4">H1</text>
<text x="22.8" y="56.4">39</text>
<text x="39.3" y="56.4">Üst alın–seviye 1</text>
<text x="12.6" y="62.4">H2</text>
<text x="22.8" y="62.4">71</text>
<text x="39.3" y="62.4">Üst alın–seviye 2</text>
<text x="12.6" y="68.4">L1</text>
<text x="22.8" y="68.4">20</text>
<text x="39.3" y="68.4">Üst diş boyu</text>
<text x="12.6" y="74.4">L2</text>
<text x="22.8" y="74.4">20</text>
<text x="39.3" y="74.4">Alt diş boyu</text>
</g>
<g font-size="3" fill="#555">
<text x="236.9" y="253.6">MALZEME</text>
<text x="296.9" y="253.6">ÖLÇEK</text>
<text x="356.9" y="253.6">BİRİM</text>
<text x="236.9" y="266.2">REVİZYON</text>
<text x="296.9" y="266.2">TARİH</text>
<text x="356.9" y="266.2">DURUM</text>
<text x="236.9" y="278.8">REV I</text>
</g>
</svg>
